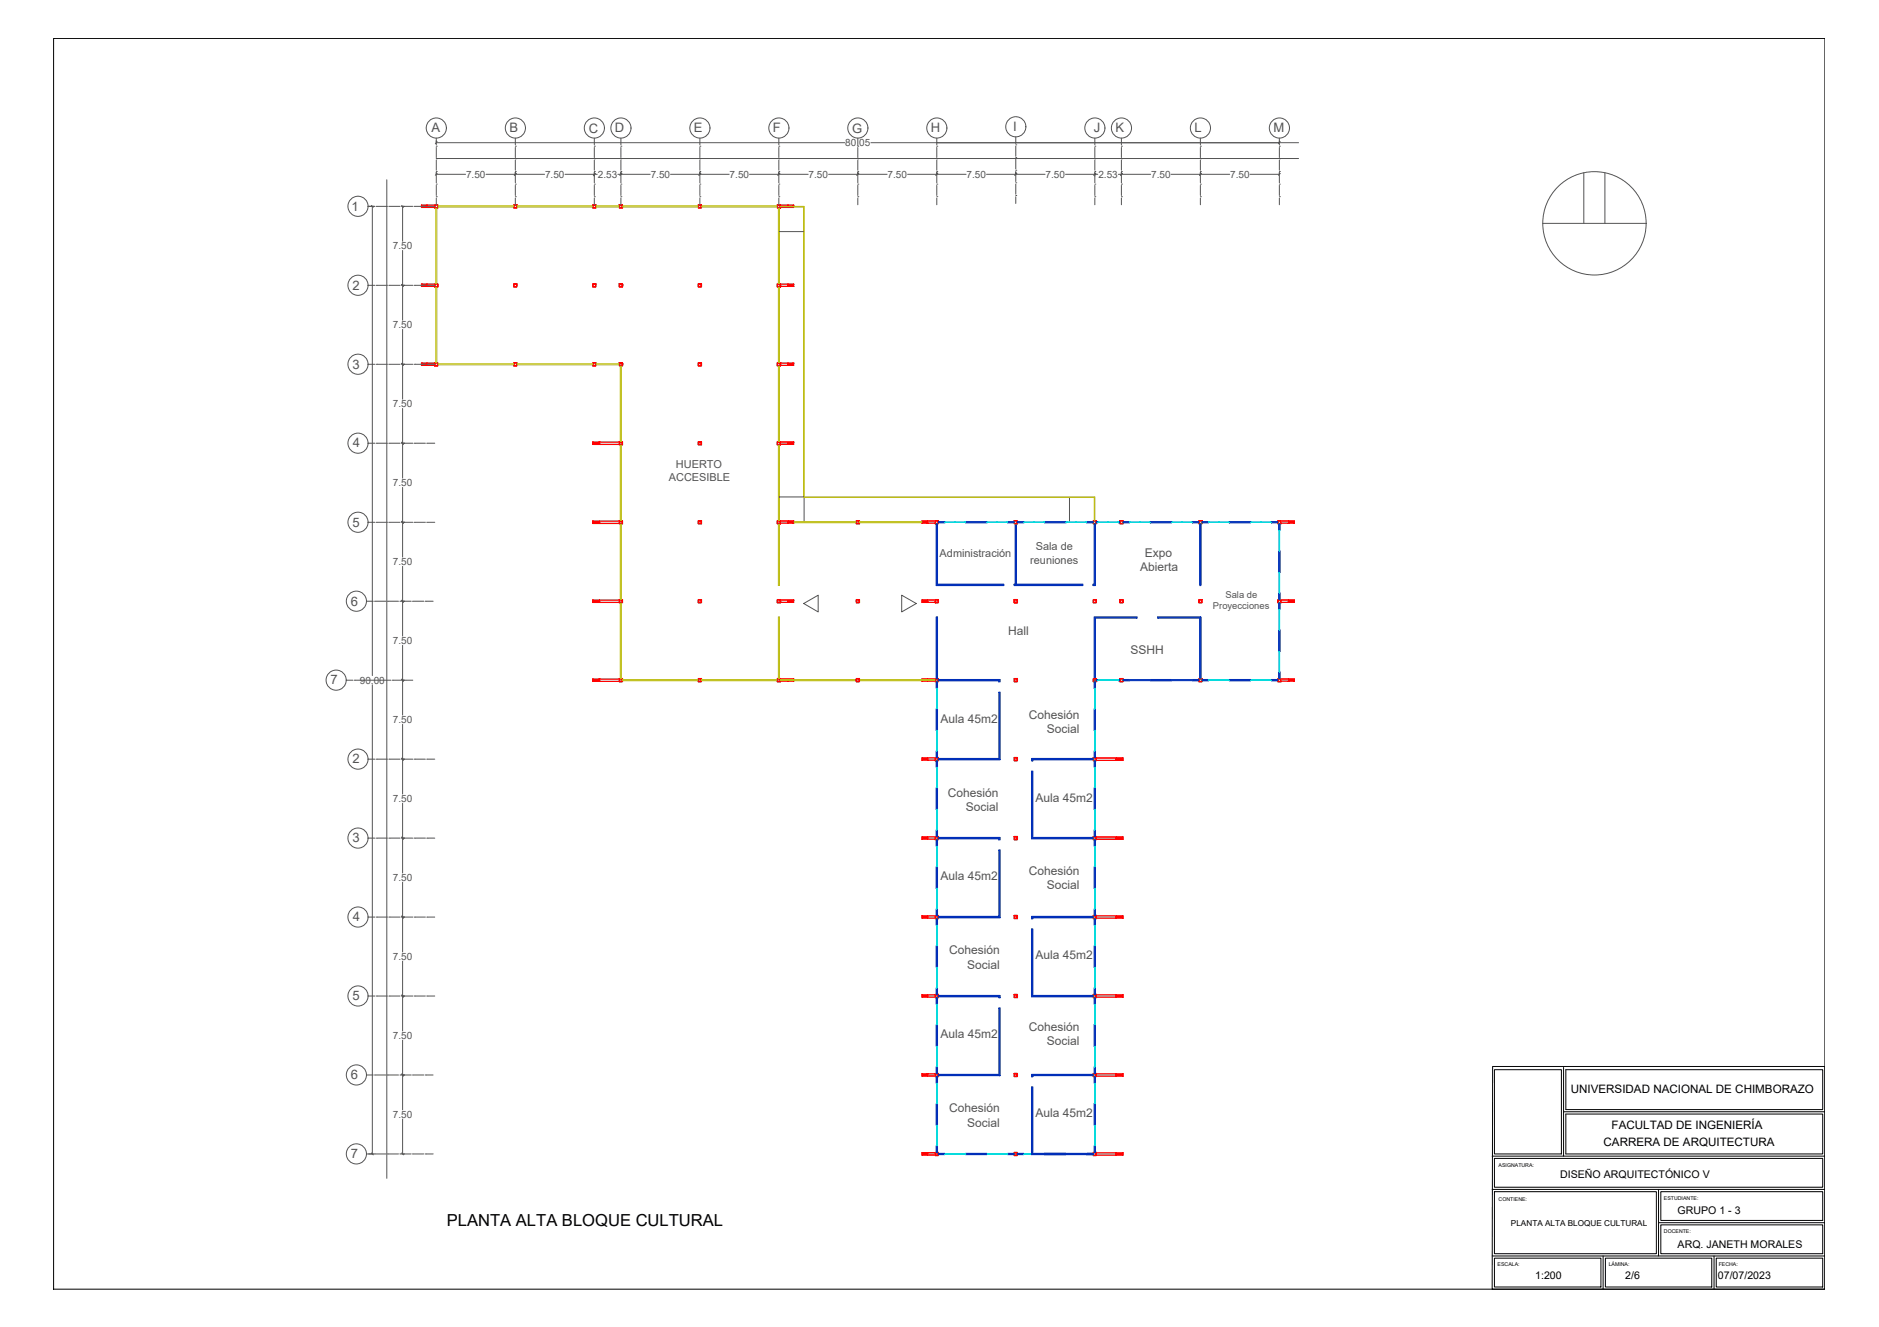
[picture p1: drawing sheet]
<svg xmlns="http://www.w3.org/2000/svg" width="841mm" height="594mm" viewBox="0 0 841 594" stroke-linecap="round" stroke-linejoin="round" font-family="sans-serif">
<g fill="none" stroke="#000" stroke-width=".45">
<path d="M24 17.2h792.8v559.9h-792.8zM668.1 477.4h148.7v99.7h-148.9zM668.9 478.9h30v37.7h-30zM699.8 477.9v39.7M700.9 478.9h114.9v17.9h-114.9zM699.8 497.7h117M700.9 498.7h114.9v17.9h-114.9zM667.9 517.6h148.9M668.9 518.6h146.9v12.9h-146.9zM667.9 532.5h148.9M668.9 533.5h72.5v27.8h-72.5zM742.3 532.5v29.8"/>
<path d="M743.4 533.5h72.4v12.9h-72.4zM742.3 547.4h74.5M743.4 548.4h72.4v12.9h-72.4zM667.9 562.3h148.9M668.9 563.3h47.7v12.9h-47.7zM717.5 562.3v14.8M718.6 563.3h47.6v12.9h-47.6zM767.2 562.3v14.8M768.2 563.3h47.6v12.9h-47.6z"/>
</g>
<!-- layer: envolvente -->
<g fill="none" stroke="#002eb8" stroke-width=".59">
<path d="M419.1 234.5v27.6h30.1v-.5h-29.6v-27.1M420 233.6h2.9v.4h-2.9M432.3 233.6h9.4v.4h-9.4zM454 233.6h-2.9v.4h2.9M454.4 234.5v27.1h-.4v.5h30.6v-.5h-29.7v-27.1M455.4 233.6h2.8v.4h-2.8M467.6 233.6h9.4v.4h-9.4zM489.3 233.6h-2.8v.4h2.8M489.8 234.5v27.1h-.5v.5h.9v-27.6M490.7 233.6h.6v.4h-.6M501.2 233.6h-.5v.4h.5M502.7 233.6h2.7v.4h-2.7"/>
<path d="M514.9 233.6h9.4v.4h-9.4zM536.6 233.6h-2.9v.4h2.9M537 234.5v27.6h.5v-27.6M538 233.6h2.8v.4h-2.8M550.2 233.6h9.5v.4h-9.5zM571.9 233.6h-2.8v.4h2.8M572.4 234.5v2.8h.5v-2.8M572.4 246.8h.5v9.4h-.5zM537 276.2h.5v27.6M537.3 276.2h-19.1v.5h18.8v27.1M572.4 268.4v-2.8h.5v2.8M572.4 269.8v2.9h.5v-2.9"/>
<path d="M572.4 282.1h.5v9.5h-.5zM419.1 303.8v-27.6h.5v27.6M419.1 305.2v2.8h.5v-2.8M419.1 317.5h.5v9.4h-.5zM420 304.3h27.6v.9h-.5v-.5h-27.1M489.8 304.5v-28.3h19v.5h-18.6v27.8M489.8 305.2v2.8h.4v-2.8M489.8 317.5h.4v9.4h-.4zM490.7 304.3h.6v.4h-.6M501.2 304.3h-.5v.4h.5M502.7 304.3h2.7v.4h-2.7M514.9 304.3h9.4v.4h-9.4z"/>
<path d="M536.6 304.3h-2.9v.4h2.9M538 304.3h2.8v.4h-2.8M550.2 304.3h9.5v.4h-9.5zM571.9 304.3h-2.8v.4h2.8M572.4 303.8v-2.8h.5v2.8M419.1 339.1v-2.8h.5v2.8M420 339.6h27.1v-29.7h.5v30.2h-27.6M489.3 339.6h-27.5v1h.4v-.5h27.1M489.8 339.1v-2.8h.4v2.8M419.1 340.6v2.8h.5v-2.8M419.1 352.8h.5v9.5h-.5zM489.8 340.6v2.8h.4v-2.8"/>
<path d="M489.8 352.8h.4v9.5h-.4zM419.1 374.5v-2.8h.5v2.8M419.1 375.9v2.8h.5v-2.8M420 375h27.6v.9h-.5v-.4h-27.1M489.3 375h-27.1v-29.7h-.4v30.2h27.5M489.8 374.5v-2.8h.4v2.8M489.8 375.9v2.8h.4v-2.8M419.1 388.2h.5v9.4h-.5zM489.8 388.2h.4v9.4h-.4zM419.1 409.8v-2.8h.5v2.8M419.1 411.3v2.8h.5v-2.8M420 410.3h27.1v-29.7h.5v30.2h-27.6"/>
<path d="M489.3 410.3h-27.5v1h.4v-.5h27.1M489.8 409.8v-2.8h.4v2.8M489.8 411.3v2.8h.4v-2.8M419.1 423.5h.5v9.5h-.5zM489.8 423.5h.4v9.5h-.4zM419.1 445.2v-2.8h.5v2.8M419.1 446.6v2.9h.5v-2.9M419.1 458.9h.5v9.4h-.5zM420 445.7h27.6v.9h-.5v-.4h-27.1M489.3 445.7h-27.1v-29.7h-.4v30.2h27.5M489.8 445.2v-2.8h.4v2.8M489.8 446.6v2.9h.4v-2.9"/>
<path d="M489.8 458.9h.4v9.4h-.4zM419.1 480.6v-2.9h.5v2.9M419.1 482v2.8h.5v-2.8M419.1 494.2h.5v9.5h-.5zM420 481h27.1v-29.7h.5v30.2h-27.6M489.3 481h-27.5v1h.4v-.5h27.1M489.8 480.6v-2.9h.4v2.9M489.8 482v2.8h.4v-2.8M489.8 494.2h.4v9.5h-.4zM419.1 515.9v-2.8h.5v2.8M420 516.4h2.9v.5h-2.9M432.3 516.4h9.4v.5h-9.4z"/>
<path d="M454 516.4h-2.9v.5h2.9M455.4 516.4h2.8v.5h-2.8M467.6 516.4v.5M477 516.4v.5M486.5 516.4v.5M489.3 516.4h-27.1v-29.7h-.4v30.2h27.5M489.8 515.9v-2.8h.4v2.8"/>
</g>
<!-- layer: Texto -->
<g fill="none" stroke="#545454" stroke-width=".45">
<path d="M195.3 63v.6M195.3 77.1v.6M195.3 63.9h182.8M195.3 78h13.1M217.5 78h26.2M230.7 77.1v.6M252.9 78h14.4M266 77.1v.6M266 78.3v.6M276.5 78h14.5M277.9 77.1v.6M300.1 78h26.3"/>
<path d="M313.3 77.1v.6M335.5 78h26.2M348.6 77.1v.6M370.9 78h26.2M383.9 77.1v.6M389.8 63.9h182.8M406.2 78h26.2M419.3 77.1v.6M441.6 78h26.2M454.6 77.1v.6M476.9 78h14.4M490 77.1v.6"/>
<path d="M490 78.3v.6M500.6 78h14.4M501.9 77.1v.6M524.2 78h26.2M537.3 77.1v.6M559.5 78h13.1M572.6 63v.6M572.6 77.1v.6M708.9 77.3v22.7M718.3 77.3v22.7M165 92.4h2.5M166.7 92.4v210"/>
<path d="M180.2 92.4v15.6M180.5 92.4h.5M180.2 112.1v31.3M690.5 100h46.3M180.5 127.7h.5M180.2 147.5v31.2M180.5 163.1h.5M180.2 182.9v31.2M180.5 198.4h.5M180.2 218.2v31.2M180.5 233.8h.5M180.2 253.5v31.3"/>
<path d="M180.5 269.2h.5M359.7 270.2l6.5-3.7v7.5zM403.6 266.5l6.5 3.7-6.5 3.8zM180.2 288.9v31.2M166.7 306.5v210.1M180.5 304.5h.5M180.2 324.2v31.3M180.5 339.9h.5M180.2 359.6v31.2M180.5 375.2h.5M180.2 394.9v31.3M180.5 410.6h.5"/>
<path d="M180.2 430.3v31.2M180.5 445.9h.5M180.2 465.6v31.3M180.5 481.3h.5M165 516.6h2.5M180.2 501v15.6M180.5 516.6h.5"/>
<circle cx="713.7" cy="100" r="23.1"/>
</g>
<!-- layer: Estructura -->
<g fill="none" stroke="#f00" stroke-width=".59">
<path d="M188.8 91.8v.5h2.3l.1-.5M188.8 92.9v-.5h2.3v.5M191.1 91.8h-2.4v1.1h5.9M191.2 91.8h3.4M191.2 91.8v1.1M194.6 91.7h1.4v1.4h-1.4zM194.7 91.8h1.2v1.2h-1.2zM229.9 91.7h1.4v1.4h-1.4zM230.1 91.8h1.1v1.2h-1.1zM265.3 91.7h1.4v1.4h-1.4zM265.4 91.8h1.2v1.2h-1.2zM277.2 91.7h1.4v1.4h-1.4z"/>
<path d="M277.4 91.8h1.1v1.2h-1.1zM278.6 91.9v1M312.5 91.7h1.5v1.4h-1.5zM312.7 91.8h1.1v1.2h-1.1zM347.9 91.7h1.4v1.4h-1.4zM348.1 91.8h1.1v1.2h-1.1zM349.3 91.8h3.4M352.7 91.8l.1 .5h2.3v-.5M352.7 91.8v1.1M352.8 92.9v-.5h2.3v.5M352.8 91.8h2.4v1.1h-5.9M188.8 127.2v.4h2.3l.1-.4"/>
<path d="M188.8 128.2v-.5h2.3v.5M191.1 127.2h-2.4v1h5.9M191.2 127.2h3.4M191.2 127.2v1M194.6 127.1h1.4v1.4h-1.4zM194.7 127.2h1.2v1.1h-1.2zM229.9 127.1h1.4v1.4h-1.4zM230.1 127.2h1.1v1.1h-1.1zM265.3 127.1h1.4v1.4h-1.4zM265.4 127.2h1.2v1.1h-1.2zM277.2 127.1h1.4v1.4h-1.4zM277.4 127.2h1.1v1.1h-1.1z"/>
<path d="M278.6 127.2v1M312.5 127.1h1.5v1.4h-1.5zM312.7 127.2h1.1v1.1h-1.1zM347.9 127.1h1.4v1.4h-1.4zM348.1 127.2h1.1v1.1h-1.1zM349.3 127.2h3.4M352.7 127.2l.1 .4h2.3v-.4M352.7 127.2v1M352.8 128.2v-.5h2.3v.5M352.8 127.2h2.4v1h-5.9M188.8 162.5v.5h2.3l.1-.5M188.8 163.5v-.4h2.3v.4"/>
<path d="M191.1 162.5h-2.4v1h5.9M191.2 162.5h3.4M191.2 162.5v1M194.6 162.4h1.4v1.4h-1.4zM194.7 162.5h1.2v1.2h-1.2zM229.9 162.4h1.4v1.4h-1.4zM230.1 162.5h1.1v1.2h-1.1zM265.3 162.4h1.4v1.4h-1.4zM265.4 162.5h1.2v1.2h-1.2zM277.2 162.4h1.4v1.4h-1.4zM277.4 162.5h1.1v1.2h-1.1zM278.6 162.6v1"/>
<path d="M312.5 162.4h1.5v1.4h-1.5zM312.7 162.5h1.1v1.2h-1.1zM347.9 162.4h1.4v1.4h-1.4zM348.1 162.5h1.1v1.2h-1.1zM349.3 162.5h3.4M352.7 162.5l.1 .5h2.3v-.5M352.7 162.5v1M352.8 163.5v-.4h2.3v.4M352.8 162.5h2.4v1h-5.9M265.5 198.9v-.4h2.8l.1 .4M265.5 197.9v.4h2.8v-.4M268.4 197.9v1"/>
<path d="M268.4 198.9h8.8M277.2 197.8h1.4v1.4h-1.4zM277.2 197.9h-11.9v1h3M277.4 197.9h1.1v1.1h-1.1zM312.5 197.8h1.5v1.4h-1.5zM312.7 197.9h1.1v1.1h-1.1zM347.9 197.8h1.4v1.4h-1.4zM348.1 197.9h1.1v1.1h-1.1zM349.3 197.9h3.4M352.7 197.9l.1 .4h2.3v-.4M352.7 197.9v1M352.8 198.9v-.5h2.3v.5"/>
<path d="M352.8 197.9h2.4v1h-5.9M265.5 234.3v-.5h2.8l.1 .5M265.5 233.3v.4h2.8v-.4M268.4 233.3v1M268.4 234.3h8.8M277.2 233.1h1.4v1.4h-1.4zM277.2 233.3h-11.9v1h3M277.4 233.2h1.1v1.2h-1.1zM312.5 233.1h1.5v1.4h-1.5zM312.7 233.2h1.1v1.2h-1.1zM347.9 233.1h1.4v1.4h-1.4zM348.1 233.2h1.1v1.2h-1.1z"/>
<path d="M349.3 233.2h3.4M352.7 233.2l.1 .5h2.3v-.5M352.7 233.2v1M352.8 234.2v-.4h2.3v.4M352.8 233.2h2.4v1h-5.9M383.3 233.1h1.4v1.4h-1.4zM383.4 233.2h1.1v1.2h-1.1zM412.9 233.2v.5h2.2l.1-.5M412.9 234.2v-.4h2.2v.4M415.1 233.2h-2.4v1h5.9M415.2 233.2v1M415.2 233.2h3.4"/>
<path d="M418.6 233.1h1.4v1.4h-1.4zM418.7 233.2h1.2v1.2h-1.2zM454 233.1h1.4v1.4h-1.4zM454.1 233.2h1.1v1.2h-1.1zM489.3 233.1h1.4v1.4h-1.4zM489.4 233.2h1.2v1.2h-1.2zM501.2 233.1h1.5v1.4h-1.5zM501.3 233.2h1.2v1.2h-1.2zM502.7 233.3v1M536.6 233.1h1.4v1.4h-1.4zM536.7 233.2h1.1v1.2h-1.1zM571.9 233.1h1.4v1.4h-1.4z"/>
<path d="M572.1 233.2h1.1v1.2h-1.1zM573.3 233.2h3.4M576.7 233.2l.2 .5h2.2v-.5M576.7 233.2v1M576.9 234.2v-.4h2.2v.4M576.9 233.2h2.4v1h-6M265.5 269.7v-.5h2.8l.1 .5M265.5 268.7v.3h2.8v-.3M268.4 269.7h8.8M268.4 268.7v1M277.2 268.4h1.4v1.4h-1.4zM277.2 268.7h-11.9v1h3"/>
<path d="M277.4 268.6h1.1v1.1h-1.1zM312.5 268.4h1.5v1.4h-1.5zM312.7 268.6h1.1v1.1h-1.1zM347.9 268.4h1.4v1.4h-1.4zM348.1 268.6h1.1v1.1h-1.1zM349.3 268.6h3.4M352.7 268.6l.1 .4h2.3v-.4M352.7 268.6v1M352.8 269.6v-.5h2.3v.5M352.8 268.6h2.4v1h-5.9M383.3 268.4h1.4v1.4h-1.4zM383.4 268.6h1.1v1.1h-1.1z"/>
<path d="M412.9 268.6v.4h2.2l.1-.4M412.9 269.6v-.5h2.2v.5M415.1 268.6h-2.4v1h5.9M415.2 268.6v1M415.2 268.6h3.4M418.6 268.4h1.4v1.4h-1.4zM418.7 268.6h1.2v1.1h-1.2zM454 268.4h1.4v1.4h-1.4zM454.1 268.6h1.1v1.1h-1.1zM489.3 268.4h1.4v1.4h-1.4zM489.4 268.6h1.2v1.1h-1.2zM501.2 268.4h1.5v1.4h-1.5z"/>
<path d="M501.3 268.6h1.2v1.1h-1.2zM502.7 268.7v1M536.6 268.4h1.4v1.4h-1.4zM536.7 268.6h1.1v1.1h-1.1zM571.9 268.4h1.4v1.4h-1.4zM572.1 268.6h1.1v1.1h-1.1zM573.3 268.6h3.4M576.7 268.6l.2 .4h2.2v-.4M576.7 268.6v1M576.9 269.6v-.5h2.2v.5M576.9 268.6h2.4v1h-6M265.5 305v-.4h2.8l.1 .4"/>
<path d="M265.5 304v.4h2.8v-.4M268.4 305h8.8M268.4 304v1M277.2 303.8h1.4v1.4h-1.4zM277.2 304h-11.9v1h3M277.4 303.9h1.1v1.2h-1.1zM312.5 303.8h1.5v1.4h-1.5zM312.7 303.9h1.1v1.2h-1.1zM347.9 303.8h1.4v1.4h-1.4zM348.1 303.9h1.1v1.2h-1.1zM349.3 304h3.4M352.7 304l.1 .3h2.3v-.3"/>
<path d="M352.7 304v1M352.8 305v-.5h2.3v.5M352.8 304h2.4v1h-5.9M383.3 303.8h1.4v1.4h-1.4zM383.4 303.9h1.1v1.2h-1.1zM412.9 304v.3h2.2l.1-.3M412.9 305v-.5h2.2v.5M415.1 304h-2.4v1h5.9M415.2 304v1M415.2 304h3.4M418.6 303.8h1.4v1.4h-1.4zM418.7 303.9h1.2v1.2h-1.2z"/>
<path d="M454 303.8h1.4v1.4h-1.4zM454.1 303.9h1.1v1.2h-1.1zM489.3 303.8h1.4v1.4h-1.4zM489.4 303.9h1.2v1.2h-1.2zM501.2 303.8h1.5v1.4h-1.5zM501.3 303.9h1.2v1.2h-1.2zM502.7 304v1M536.6 303.8h1.4v1.4h-1.4zM536.7 303.9h1.1v1.2h-1.1zM571.9 303.8h1.4v1.4h-1.4zM572.1 303.9h1.1v1.2h-1.1zM573.3 304h3.4"/>
<path d="M576.7 304l.2 .3h2.2v-.3M576.7 304v1M576.9 305v-.5h2.2v.5M576.9 304h2.4v1h-6M412.9 339.3v.4h2.2l.1-.4M415.1 339.3h-2.4v1h5.9M415.2 339.3v1M415.2 339.3h3.4M418.6 339.1h1.4v1.5h-1.4zM418.7 339.3h1.2v1.1h-1.2zM454 339.1h1.4v1.5h-1.4zM454.1 339.3h1.1v1.1h-1.1z"/>
<path d="M489.3 339.1h1.4v1.5h-1.4zM489.4 339.3h1.2v1.1h-1.2zM490.7 339.4h12v1h-3M499.5 339.4v1M499.7 339.4v.3h2.7v-.3M412.9 340.3v-.4h2.2v.4M490.7 340.4h8.8M499.5 340.4l.2-.5h2.7v.5M412.9 374.7v.3h2.2l.1-.3M412.9 375.7v-.5h2.2v.5M415.1 374.7h-2.4v1h5.9M415.2 374.7v1"/>
<path d="M415.2 374.7h3.4M418.6 374.5h1.4v1.4h-1.4zM418.7 374.7h1.2v1.1h-1.2zM454 374.5h1.4v1.4h-1.4zM454.1 374.7h1.1v1.1h-1.1zM489.3 374.5h1.4v1.4h-1.4zM489.4 374.7h1.2v1.1h-1.2zM490.7 374.7h12v1h-3M490.7 375.7h8.8M499.5 375.7l.2-.4h2.7v.4M499.5 374.7v1M499.7 374.7v.4h2.7v-.4"/>
<path d="M412.9 410v.4h2.2l.1-.4M412.9 411v-.4h2.2v.4M415.1 410h-2.4v1h5.9M415.2 410v1M415.2 410h3.4M418.6 409.8h1.4v1.5h-1.4zM418.7 410h1.2v1.1h-1.2zM454 409.8h1.4v1.5h-1.4zM454.1 410h1.1v1.1h-1.1zM489.3 409.8h1.4v1.5h-1.4zM489.4 410h1.2v1.1h-1.2zM490.7 410.1h12v1h-3"/>
<path d="M490.7 411.1h8.8M499.5 411.1l.2-.5h2.7v.5M499.5 410.1v1M499.7 410.1v.4h2.7v-.4M412.9 445.4v.4h2.2l.1-.4M412.9 446.4v-.5h2.2v.5M415.1 445.4h-2.4v1h5.9M415.2 445.4v1M415.2 445.4h3.4M418.6 445.2h1.4v1.4h-1.4zM418.7 445.4h1.2v1.1h-1.2zM454 445.2h1.4v1.4h-1.4z"/>
<path d="M454.1 445.4h1.1v1.1h-1.1zM489.3 445.2h1.4v1.4h-1.4zM489.4 445.4h1.2v1.1h-1.2zM490.7 445.4h12v1h-3M490.7 446.4h8.8M499.5 446.4l.2-.4h2.7v.4M499.5 445.4v1M499.7 445.4v.4h2.7v-.4M412.9 480.7v.4h2.2l.1-.4M412.9 481.7v-.4h2.2v.4M415.1 480.7h-2.4v1h5.9M415.2 480.7v1"/>
<path d="M415.2 480.7h3.4M418.6 480.6h1.4v1.4h-1.4zM418.7 480.7h1.2v1.2h-1.2zM454 480.6h1.4v1.4h-1.4zM454.1 480.7h1.1v1.2h-1.1zM489.3 480.6h1.4v1.4h-1.4zM489.4 480.7h1.2v1.2h-1.2zM490.7 480.8h12v1h-3M490.7 481.8h8.8M499.5 481.8l.2-.5h2.7v.5M499.5 480.8v1M499.7 480.8v.4h2.7v-.4"/>
<path d="M412.9 516.1v.4h2.2l.1-.4M412.9 517.1v-.5h2.2v.5M415.1 516.1h-2.4v1h5.9M415.2 516.1h3.4M415.2 516.1v1M418.6 515.9h1.4v1.4h-1.4zM418.7 516.1h1.2v1.1h-1.2zM454 515.9h1.4v1.4h-1.4zM454.1 516.1h1.1v1.1h-1.1zM489.3 515.9h1.4v1.4h-1.4zM489.4 516.1h1.2v1.1h-1.2zM490.7 517.1h8.8"/>
<path d="M490.7 516.1h12v1h-3M499.5 517.1l.2-.4h2.7v.4M499.5 516.1v1M499.7 516.1v.4h2.7v-.4"/>
</g>
<!-- layer: Barandal -->
<g fill="none" stroke="#b8b800" stroke-width=".45">
<path d="M195.1 93.1v34M195.5 93.1v34M196 92.6h33.9M196 92.2h33.9M231.3 92.6h34M231.3 92.2h34M266.7 92.6h10.5M266.7 92.2h10.5M278.6 92.6h33.9M278.6 92.2h33.9M314 92.6h33.9M314 92.2h33.9"/>
<path d="M348.4 93.1v34M348.9 93.1v34M349.3 92.6h10.4v130.1h130.1v10.4M349.3 92.4h10.6v130.1h130.1v10.6M195.1 128.5v33.9M195.5 128.5v33.9M348.4 128.5v33.9M348.9 128.5v33.9M196 163.3h33.9M196 162.9h33.9M231.3 163.3h34M231.3 162.9h34"/>
<path d="M266.7 163.3h10.5M266.7 162.9h10.5M277.7 163.8v34M278.1 163.8v34M348.4 163.8v34M348.9 163.8v34M277.7 199.2v33.9M278.1 199.2v33.9M348.4 199.2v33.9M348.9 199.2v33.9M277.7 234.5v33.9M278.1 234.5v33.9"/>
<path d="M348.4 234.5v27.6h.5v-27.6M355.2 234h28.1M355.2 233.6h28.1M384.7 234h28M384.7 233.6h28M277.7 269.8v34M278.1 269.8v34M278.6 304.7h33.9M278.6 304.3h33.9M314 304.7h33.9M314 304.3h33.9M348.4 303.8v-27.6h.5v27.6"/>
<path d="M349.3 304.7h34M349.3 304.3h34M384.7 304.7h33.9M384.7 304.3h33.9"/>
</g>
<!-- layer: Niveles -->
<path d="M348.6 103.7h11.1M348.6 222.5h11.1M359.9 222.7v11.1M478.7 222.7v11.1" fill="none" stroke="#545454" stroke-width=".45"/>
<!-- layer: ventanas -->
<g fill="none" stroke="#0dd" stroke-width=".45">
<path d="M422.9 233.7h9.4M422.9 233.9h9.4M423.3 233.7v.2M423.3 233.7h4M427.3 233.7v.2M427.6 233.7v.2M427.8 233.7h4M427.8 233.7v.2M431.8 233.7v.2M441.7 233.7h9.4M441.7 233.9h9.4M442.2 233.7h4"/>
<path d="M442.2 233.7v.2M446.2 233.7v.2M446.4 233.7v.2M446.6 233.7h4.1M446.6 233.7v.2M450.7 233.7v.2M458.2 233.7h9.4M458.2 233.9h9.4M458.7 233.7h4M458.7 233.7v.2M462.7 233.7v.2M462.9 233.7v.2"/>
<path d="M463.2 233.7h4M463.2 233.7v.2M467.2 233.7v.2M477 233.7h9.5M477 233.9h9.5M477.5 233.7h4M477.5 233.7v.2M481.5 233.7v.2M481.8 233.7v.2M482 233.7h4M482 233.7v.2M486 233.7v.2"/>
<path d="M491.3 233.7h9.4M491.3 233.9h9.4M491.7 233.7h4.1M491.7 233.7v.2M495.8 233.7v.2M496 233.7v.2M496.2 233.7h4M496.2 233.7v.2M500.2 233.7v.2M505.4 233.7h9.5M505.4 233.9h9.5M505.9 233.7h4"/>
<path d="M505.9 233.7v.2M509.9 233.7v.2M510.2 233.7v.2M510.4 233.7h4M510.4 233.7v.2M514.4 233.7v.2M524.3 233.7h9.4M524.3 233.9h9.4M524.8 233.7h4M524.8 233.7v.2M528.8 233.7v.2M529 233.7v.2"/>
<path d="M529.3 233.7h4M529.3 233.7v.2M533.3 233.7v.2M540.8 233.7h9.4M540.8 233.9h9.4M541.3 233.7h4M541.3 233.7v.2M545.3 233.7v.2M545.5 233.7v.2M545.7 233.7h4.1M545.7 233.7v.2M549.8 233.7v.2"/>
<path d="M559.7 233.7h9.4M559.7 233.9h9.4M560.1 233.7h4.1M560.1 233.7v.2M564.2 233.7v.2M564.4 233.7v.2M564.6 233.7h4M564.6 233.7v.2M568.6 233.7v.2M572.5 237.3v9.5M572.5 237.8h.3M572.6 237.8v4"/>
<path d="M572.7 237.8v4M572.8 237.3v9.5M572.5 256.2v9.4M572.5 246.3h.3M572.5 242h.3M572.5 242.3h.3M572.5 241.8h.3M572.5 256.7h.3M572.6 242.3v4M572.6 256.7v4M572.7 242.3v4M572.7 256.7v4"/>
<path d="M572.8 256.2v9.4M572.5 272.7v9.4M572.5 273.1h.3M572.5 277.4h.3M572.5 277.6h.3M572.5 277.2h.3M572.5 265.1h.3M572.5 260.9h.3M572.5 261.1h.3M572.5 260.7h.3M572.6 261.1v4M572.6 273.1v4.1"/>
<path d="M572.6 277.6v4.1M572.7 261.1v4M572.7 273.1v4.1M572.7 277.6v4.1M572.8 272.7v9.4M572.5 281.7h.3M572.5 291.6v9.4M572.5 292h.3M572.5 296.3h.3M572.5 296.5h.3M572.5 296h.3M572.6 292v4"/>
<path d="M572.6 296.5v4M572.7 292v4M572.7 296.5v4M572.8 291.6v9.4M419.2 308v9.5M419.2 317h.2M419.2 308.5h.2M419.2 312.8h.2M419.2 313h.2M419.2 312.5h.2M419.3 308.5v4M419.3 313v4"/>
<path d="M419.4 308v9.5M489.9 317h.2M489.9 308.5h.2M489.9 312.8h.2M489.9 313h.2M489.9 312.5h.2M489.9 308v9.5M490 308.5v4M490 313v4M490.1 308v9.5M491.3 304.4h9.4M491.3 304.6h9.4"/>
<path d="M491.7 304.4v.2M491.7 304.5h4.1M491.7 304.6h4.1M495.8 304.4v.2M496 304.4v.2M496.2 304.4v.2M496.2 304.5h4M496.2 304.6h4M500.2 304.4v.2M505.4 304.4h.2M505.4 304.6h.2M505.8 304.4h.2"/>
<path d="M505.8 304.6h.2M505.9 304.4v.2M505.9 304.5h.2M505.9 304.6h.2M506.3 304.4h.2M506.3 304.6h.2M506.4 304.5h.1M506.4 304.6h.1M506.7 304.4h.2M506.7 304.6h.2M506.8 304.5h.2M506.8 304.6h.2"/>
<path d="M507.1 304.4h.2M507.1 304.6h.2M507.2 304.5h.2M507.2 304.6h.2M507.6 304.4h.1M507.6 304.6h.1M507.6 304.5h.2M507.6 304.6h.2M508 304.4h.2M508 304.6h.2M508.1 304.5h.1M508.1 304.6h.1"/>
<path d="M508.4 304.4h.2M508.4 304.6h.2M508.5 304.5h.2M508.5 304.6h.2M508.8 304.4h.2M508.8 304.6h.2M508.9 304.5h.2M508.9 304.6h.2M509.3 304.4h.1M509.3 304.6h.1M509.3 304.5h.2M509.3 304.6h.2"/>
<path d="M509.7 304.4h.1M509.7 304.6h.1M509.8 304.5h.1M509.8 304.6h.1M509.9 304.4v.2M510.3 304.4v.2M510.4 304.4v.2M510.4 304.5h.2M510.4 304.6h.2M510.5 304.4h.2M510.5 304.6h.2M510.9 304.5h.1"/>
<path d="M510.9 304.6h.1M510.9 304.4h.2M510.9 304.6h.2M511.3 304.5h.2M511.3 304.6h.2M511.4 304.4h.1M511.4 304.6h.1M511.7 304.5h.2M511.7 304.6h.2M511.8 304.4h.2M511.8 304.6h.2M512.1 304.5h.2"/>
<path d="M512.1 304.6h.2M512.2 304.4h.2M512.2 304.6h.2M512.6 304.5h.1M512.6 304.6h.1M512.6 304.4h.2M512.6 304.6h.2M513 304.5h.2M513 304.6h.2M513.1 304.4h.1M513.1 304.6h.1M513.4 304.5h.2"/>
<path d="M513.4 304.6h.2M513.5 304.4h.2M513.5 304.6h.2M513.8 304.5h.2M513.8 304.6h.2M513.9 304.4h.2M513.9 304.6h.2M514.3 304.5h.1M514.3 304.6h.1M514.3 304.4h.2M514.3 304.6h.2M514.4 304.4v.2"/>
<path d="M514.8 304.4h.1M514.8 304.6h.1M524.3 304.4h.2M524.3 304.6h.2M524.7 304.4h.2M524.7 304.6h.2M524.8 304.4v.2M524.8 304.5h.2M524.8 304.6h.2M525.1 304.4h.2M525.1 304.6h.2M525.2 304.5h.2"/>
<path d="M525.2 304.6h.2M525.6 304.4h.1M525.6 304.6h.1M525.6 304.5h.2M525.6 304.6h.2M526 304.4h.1M526 304.6h.1M526.1 304.5h.1M526.1 304.6h.1M526.4 304.4h.2M526.4 304.6h.2M526.5 304.5h.2"/>
<path d="M526.5 304.6h.2M526.8 304.4h.2M526.8 304.6h.2M526.9 304.5h.2M526.9 304.6h.2M527.2 304.4h.2M527.2 304.6h.2M527.3 304.5h.2M527.3 304.6h.2M527.7 304.4h.1M527.7 304.6h.1M527.8 304.5h.1"/>
<path d="M527.8 304.6h.1M528.1 304.4h.2M528.1 304.6h.2M528.2 304.5h.1M528.2 304.6h.1M528.5 304.4h.2M528.5 304.6h.2M528.6 304.5h.2M528.6 304.6h.2M528.8 304.4v.2M528.9 304.4h.2M528.9 304.6h.2"/>
<path d="M529 304.4v.2M529.3 304.4v.2M529.3 304.5h.1M529.3 304.6h.1M529.4 304.4h.1M529.4 304.6h.1M529.7 304.5h.2M529.7 304.6h.2M529.8 304.4h.2M529.8 304.6h.2M530.1 304.5h.2M530.1 304.6h.2"/>
<path d="M530.2 304.4h.2M530.2 304.6h.2M530.5 304.5h.2M530.5 304.6h.2M530.6 304.4h.2M530.6 304.6h.2M531 304.5h.1M531 304.6h.1M531.1 304.4h.1M531.1 304.6h.1M531.4 304.5h.2M531.4 304.6h.2"/>
<path d="M531.5 304.4h.2M531.5 304.6h.2M531.8 304.5h.2M531.8 304.6h.2M531.9 304.4h.2M531.9 304.6h.2M532.2 304.5h.2M532.2 304.6h.2M532.3 304.4h.2M532.3 304.6h.2M532.7 304.5h.1M532.7 304.6h.1"/>
<path d="M532.8 304.4h.1M532.8 304.6h.1M533.1 304.5h.2M533.1 304.6h.2M533.2 304.4v.2M533.6 304.4h.1M533.6 304.6h.1M540.8 304.4h9.4M540.8 304.6h9.4M541.3 304.4v.2M541.3 304.5h4M541.3 304.6h4"/>
<path d="M545.3 304.4v.2M545.5 304.4v.2M545.7 304.4v.2M545.7 304.5h4.1M545.7 304.6h4.1M549.8 304.4v.2M559.7 304.4h9.4M559.7 304.6h9.4M560.1 304.4v.2M560.1 304.5h4.1M560.1 304.6h4.1M564.2 304.4v.2"/>
<path d="M564.4 304.4v.2M564.6 304.4v.2M564.6 304.5h4M564.6 304.6h4M568.6 304.4v.2M572.5 300.5h.3M419.2 326.9v9.4M419.2 335.8h.2M419.2 327.4h.2M419.2 331.6h.2M419.2 331.9h.2M419.2 331.4h.2"/>
<path d="M419.3 327.4v4M419.3 331.9v3.9M419.4 326.9v9.4M489.9 335.8h.2M489.9 327.4h.2M489.9 331.6h.2M489.9 331.9h.2M489.9 331.4h.2M489.9 326.9v9.4M490 327.4v4M490 331.9v3.9M490.1 326.9v9.4"/>
<path d="M419.2 352.4h.2M419.2 343.4v9.4M419.2 343.9h.2M419.2 348.1h.2M419.2 348.3h.2M419.2 347.9h.2M419.3 343.9v4M419.3 348.3v4.1M419.4 343.4v9.4M489.9 352.4h.2M489.9 343.9h.2M489.9 348.1h.2"/>
<path d="M489.9 348.3h.2M489.9 347.9h.2M489.9 343.4v9.4M490 343.9v4M490 348.3v4.1M490.1 343.4v9.4M419.2 362.3v9.4M419.2 378.7v9.5M419.2 371.2h.2M419.2 362.7h.2M419.2 367h.2M419.2 367.2h.2"/>
<path d="M419.2 366.7h.2M419.2 379.2h.2M419.3 362.7v4M419.3 367.2v4M419.3 379.2v4M419.4 362.3v9.4M419.4 378.7v9.5M489.9 371.2h.2M489.9 362.7h.2M489.9 367h.2M489.9 367.2h.2M489.9 366.7h.2"/>
<path d="M489.9 379.2h.2M489.9 362.3v9.4M489.9 378.7v9.5M490 362.7v4M490 367.2v4M490 379.2v4M490.1 362.3v9.4M490.1 378.7v9.5M419.2 397.6v9.4M419.2 387.7h.2M419.2 383.5h.2M419.2 383.7h.2"/>
<path d="M419.2 383.2h.2M419.2 398.1h.2M419.3 383.7v4M419.3 398.1v4M419.4 397.6v9.4M489.9 387.7h.2M489.9 383.5h.2M489.9 383.7h.2M489.9 383.2h.2M489.9 398.1h.2M489.9 397.6v9.4M490 383.7v4"/>
<path d="M490 398.1v4M490.1 397.6v9.4M419.2 414.1v9.4M419.2 414.6h.2M419.2 418.8h.2M419.2 419h.2M419.2 418.6h.2M419.2 406.5h.2M419.2 402.3h.2M419.2 402.6h.2M419.2 402.1h.2M419.3 402.6v3.9"/>
<path d="M419.3 414.6v4M419.3 419v4.1M419.4 414.1v9.4M489.9 414.6h.2M489.9 418.8h.2M489.9 419h.2M489.9 418.6h.2M489.9 406.5h.2M489.9 402.3h.2M489.9 402.6h.2M489.9 402.1h.2M489.9 414.1v9.4"/>
<path d="M490 402.6v3.9M490 414.6v4M490 419v4.1M490.1 414.1v9.4M419.2 433v9.4M419.2 423.1h.2M419.2 433.4h.2M419.2 437.7h.2M419.2 437.9h.2M419.2 437.4h.2M419.3 433.4v4M419.3 437.9v4"/>
<path d="M419.4 433v9.4M489.9 423.1h.2M489.9 433.4h.2M489.9 437.7h.2M489.9 437.9h.2M489.9 437.4h.2M489.9 433v9.4M490 433.4v4M490 437.9v4M490.1 433v9.4M419.2 449.5v9.4M419.2 441.9h.2"/>
<path d="M419.2 458.4h.2M419.2 449.9h.2M419.2 454.2h.2M419.2 454.4h.2M419.2 453.9h.2M419.3 449.9v4M419.3 454.4v4M419.4 449.5v9.4M489.9 441.9h.2M489.9 458.4h.2M489.9 449.9h.2M489.9 454.2h.2"/>
<path d="M489.9 454.4h.2M489.9 453.9h.2M489.9 449.5v9.4M490 449.9v4M490 454.4v4M490.1 449.5v9.4M419.2 468.3v9.4M419.2 477.3h.2M419.2 468.8h.2M419.2 473h.2M419.2 473.3h.2M419.2 472.8h.2"/>
<path d="M419.3 468.8v4M419.3 473.3v4M419.4 468.3v9.4M489.9 477.3h.2M489.9 468.8h.2M489.9 473h.2M489.9 473.3h.2M489.9 472.8h.2M489.9 468.3v9.4M490 468.8v4M490 473.3v4M490.1 468.3v9.4"/>
<path d="M419.2 484.8v9.4M419.2 493.7h.2M419.2 485.3h.2M419.2 489.5h.2M419.2 489.8h.2M419.2 489.3h.2M419.3 485.3v4M419.3 489.8v3.9M419.4 484.8v9.4M489.9 493.7h.2M489.9 485.3h.2M489.9 489.5h.2"/>
<path d="M489.9 489.8h.2M489.9 489.3h.2M489.9 484.8v9.4M490 485.3v4M490 489.8v3.9M490.1 484.8v9.4M419.2 503.7v9.4M419.2 512.6h.2M419.2 504.1h.2M419.2 508.4h.2M419.2 508.6h.2M419.2 508.1h.2"/>
<path d="M419.3 504.1v4M419.3 508.6v4M419.4 503.7v9.4M422.9 516.5h9.4M422.9 516.7h9.4M423.3 516.5v.2M423.3 516.7h4M427.3 516.5v.2M427.6 516.5v.2M427.8 516.5v.2M427.8 516.7h4M431.8 516.5v.2"/>
<path d="M441.7 516.5h9.4M441.7 516.7h9.4M442.2 516.5v.2M442.2 516.7h4M446.2 516.5v.2M446.4 516.5v.2M446.6 516.5v.2M446.6 516.7h4.1M450.7 516.5v.2M458.2 516.5h9.4M458.2 516.7h9.4M458.7 516.5v.2"/>
<path d="M458.7 516.7h4M462.7 516.5v.2M462.9 516.5v.2M463.2 516.5v.2M463.2 516.7h4M467.2 516.5v.2M477 516.5h9.5M477 516.7h9.5M477.5 516.5v.2M477.5 516.7h4M481.5 516.5v.2M481.8 516.5v.2"/>
<path d="M482 516.5v.2M482 516.7h4M486 516.5v.2M489.9 512.6h.2M489.9 504.1h.2M489.9 508.4h.2M489.9 508.6h.2M489.9 508.1h.2M489.9 503.7v9.4M490 504.1v4M490 508.6v4M490.1 503.7v9.4"/>
</g>
<!-- layer: envolvente -->
<path d="M505.4 304.3h9.5M505.4 304.7h9.5M524.3 304.3h9.4M524.3 304.7h9.4" fill="none" stroke="#002eb8" stroke-width=".45"/>
<g fill="none" stroke="#545454" stroke-width=".45">
<path d="M195.3 76.8h.1M195.3 71.1h.1M195.3 65.5h.1M195.3 61.9v3M195.3 66v4.5M195.3 71.7v4.5M195.3 77.3v4.5M195.3 71h385.9M230.7 76.8h.1M230.7 71.1h.1M230.7 65.5h.1M230.7 61.9v3"/>
<path d="M230.7 66v4.5M230.7 71.7v4.5M230.7 77.3v4.5M266 76.8h.1M266 71.1h.1M266 65.5h.1M266 61.9v3M266 66v4.5M266 71.7v4.5M266 77.3v4.5M277.9 76.8h.1M277.9 71.1h.1"/>
<path d="M277.9 65.5h.1M277.9 61.9v3M277.9 66v4.5M277.9 71.7v4.5M277.9 77.3v4.5M313.3 76.8h.1M313.3 71.1h.1M313.3 65.5h.1M313.3 61.9v3M313.3 66v4.5M313.3 71.7v4.5M313.3 77.3v4.5"/>
<path d="M348.6 76.8h.1M348.6 71.1h.1M348.6 65.5h.1M348.6 61.9v3M348.6 66v4.5M348.6 71.7v4.5M348.6 77.3v4.5M383.9 76.8h.1M383.9 71.1h.1M383.9 65.5h.1M383.9 61.9v3M383.9 66v4.5"/>
<path d="M383.9 71.7v4.5M383.9 77.3v4.5M419.3 76.8h.1M419.3 71.1h.1M419.3 65.5h.1M419.3 61.9v3M419.3 66v4.5M419.3 71.7v4.5M419.3 77.3v4.5M419.3 63.9h161.9M454.6 76.2h.1M454.6 70.5h.1"/>
<path d="M454.6 64.9h.1M454.6 61.3v3M454.6 65.5v4.5M454.6 71.1v4.5M454.6 76.8v4.5M490 76.8h.1M490 71.1h.1M490 65.5h.1M490 61.9v3M490 66v4.5M490 71.7v4.5M490 77.3v4.5"/>
<path d="M501.9 76.8h.1M501.9 71.1h.1M501.9 65.5h.1M501.9 61.9v3M501.9 66v4.5M501.9 71.7v4.5M501.9 77.3v4.5M537.3 76.8h.1M537.3 71.1h.1M537.3 65.5h.1M537.3 61.9v3M537.3 66v4.5"/>
<path d="M537.3 71.7v4.5M537.3 77.3v4.5M572.6 76.8h.1M572.6 71.1h.1M572.6 65.5h.1M572.6 61.9v3M572.6 66v4.5M572.6 71.7v4.5M572.6 77.3v4.5M164.7 92.4h3.1M168.3 92.4h.1M168.9 92.4h4.5"/>
<path d="M173.1 80.5v447M174 92.4h.1M174.6 92.4h4.5M179.6 92.4h.1M180.2 92.4h4.6M185.3 92.4h.1M185.9 92.4h4.5M191 92.4h.1M191.5 92.4h3.1M195.3 88.1h.1M195.3 82.4h.1M195.3 83v4.5"/>
<path d="M195.3 88.7v3M230.7 88.1h.1M230.7 82.4h.1M230.7 83v4.5M230.7 88.7v3M266 88.1h.1M266 82.4h.1M266 83v4.5M266 88.7v3M277.9 88.1h.1M277.9 82.4h.1M277.9 83v4.5"/>
<path d="M277.9 88.7v3M313.3 88.1h.1M313.3 82.4h.1M313.3 83v4.5M313.3 88.7v3M348.6 88.1h.1M348.6 82.4h.1M348.6 83v4.5M348.6 88.7v3M383.9 88.1h.1M383.9 82.4h.1M383.9 83v4.5"/>
<path d="M383.9 88.7v3M419.3 88.1h.1M419.3 82.4h.1M419.3 83v4.5M419.3 88.7v3M454.6 87.5h.1M454.6 81.8h.1M454.6 82.4v4.6M454.6 88.1v3M490 88.1h.1M490 82.4h.1M490 83v4.5"/>
<path d="M490 88.7v3M501.9 88.1h.1M501.9 82.4h.1M501.9 83v4.5M501.9 88.7v3M537.3 88.1h.1M537.3 82.4h.1M537.3 83v4.5M537.3 88.7v3M572.6 88.1h.1M572.6 82.4h.1M572.6 83v4.5"/>
<path d="M572.6 88.7v3M164.7 127.7h3.1M168.3 127.7h.1M168.9 127.7h4.5M174 127.7h.1M174.6 127.7h4.5M179.6 127.7h.1M180.2 127.7h4.6M185.3 127.7h.1M185.9 127.7h4.5M191 127.7h.1M191.5 127.7h3.1"/>
<path d="M164.7 163.1h3.1M168.3 163.1h.1M168.9 163.1h4.5M174 163.1h.1M174.6 163.1h4.5M179.6 163.1h.1M180.2 163.1h4.6M185.3 163.1h.1M185.9 163.1h4.5M191 163.1h.1M191.5 163.1h3.1M164.7 198.4h3.1"/>
<path d="M168.3 198.4h.1M168.9 198.4h4.5M174 198.4h.1M174.6 198.4h4.5M179.6 198.4h.1M180.2 198.4h4.6M185.3 198.4h.1M185.9 198.4h4.5M191 198.4h.1M191.5 198.4h3.1M164.7 233.8h3.1M168.3 233.8h.1"/>
<path d="M168.9 233.8h4.5M174 233.8h.1M174.6 233.8h4.5M179.6 233.8h.1M180.2 233.8h4.6M185.3 233.8h.1M185.9 233.8h4.5M191 233.8h.1M191.5 233.8h3.1M164 269.2h3.1M167.6 269.2h.1M168.2 269.2h4.5"/>
<path d="M173.3 269.2h.1M173.8 269.2h4.6M179 269.2h.1M179.5 269.2h4.6M184.6 269.2h.1M185.2 269.2h4.5M190.3 269.2h.1M190.8 269.2h3.1M155 304.5h3M158.6 304.5h.1M159.1 304.5h4.5M164.2 304.5h.1"/>
<path d="M164.8 304.5h4.5M169.9 304.5h.1M170.4 304.5h4.5M175.5 304.5h.1M176.1 304.5h4.5M181.2 304.5h.1M181.8 304.5h3M164.7 339.9h3.1M168.3 339.9h.1M168.9 339.9h4.5M174 339.9h.1M174.6 339.9h4.5"/>
<path d="M179.6 339.9h.1M180.2 339.9h4.6M185.3 339.9h.1M185.9 339.9h4.5M191 339.9h.1M191.5 339.9h3.1M164.7 375.2h3.1M168.3 375.2h.1M168.9 375.2h4.5M174 375.2h.1M174.6 375.2h4.5M179.6 375.2h.1"/>
<path d="M180.2 375.2h4.6M185.3 375.2h.1M185.9 375.2h4.5M191 375.2h.1M191.5 375.2h3.1M164.7 410.6h3.1M168.3 410.6h.1M168.9 410.6h4.5M174 410.6h.1M174.6 410.6h4.5M179.6 410.6h.1M180.2 410.6h4.6"/>
<path d="M185.3 410.6h.1M185.9 410.6h4.5M191 410.6h.1M191.5 410.6h3.1M164.7 445.9h3.1M168.3 445.9h.1M168.9 445.9h4.5M174 445.9h.1M174.6 445.9h4.5M179.6 445.9h.1M180.2 445.9h4.6M185.3 445.9h.1"/>
<path d="M185.9 445.9h4.5M191 445.9h.1M191.5 445.9h3.1M164 481.3h3.1M167.6 481.3h.1M168.2 481.3h4.5M173.3 481.3h.1M173.8 481.3h4.6M179 481.3h.1M179.5 481.3h4.6M184.6 481.3h.1M185.2 481.3h4.5"/>
<path d="M190.3 481.3h.1M190.8 481.3h3.1M164 516.6h3.1M167.6 516.6h.1M168.2 516.6h4.5M173.3 516.6h.1M173.8 516.6h4.6M179 516.6h.1M179.5 516.6h4.6M184.6 516.6h.1M185.2 516.6h4.5M190.3 516.6h.1"/>
<path d="M190.8 516.6h3.1"/>
<circle cx="195.3" cy="57.3" r="4.5"/>
<circle cx="230.7" cy="57.3" r="4.5"/>
<circle cx="266" cy="57.3" r="4.5"/>
<circle cx="277.9" cy="57.3" r="4.5"/>
<circle cx="313.3" cy="57.3" r="4.5"/>
<circle cx="348.6" cy="57.3" r="4.5"/>
<circle cx="384" cy="57.3" r="4.5"/>
<circle cx="419.3" cy="57.3" r="4.5"/>
<circle cx="454.7" cy="56.8" r="4.5"/>
<circle cx="490.1" cy="57.3" r="4.5"/>
<circle cx="502" cy="57.3" r="4.5"/>
<circle cx="537.3" cy="57.3" r="4.5"/>
<circle cx="572.6" cy="57.3" r="4.5"/>
<circle cx="160.2" cy="92.4" r="4.5"/>
<circle cx="160.2" cy="127.7" r="4.5"/>
<circle cx="160.2" cy="163.1" r="4.5"/>
<circle cx="160.2" cy="198.4" r="4.5"/>
<circle cx="160.2" cy="233.8" r="4.5"/>
<circle cx="159.5" cy="269.1" r="4.5"/>
<circle cx="150.5" cy="304.5" r="4.5"/>
<circle cx="160.2" cy="339.8" r="4.5"/>
<circle cx="160.2" cy="375.2" r="4.5"/>
<circle cx="160.2" cy="410.5" r="4.5"/>
<circle cx="160.2" cy="445.9" r="4.5"/>
<circle cx="159.5" cy="481.2" r="4.5"/>
<circle cx="159.5" cy="516.6" r="4.5"/>
</g>
<!-- layer: 0 -->
<g fill="none" stroke="#545454" stroke-width=".45">
<path d="M195.7 63.4l-.9 .9M195.7 77.6l-.9 .9M231.1 77.6l-.9 .9M266.4 77.6l-.8 .9M278.3 77.6l-.8 .9M313.7 77.6l-.9 .9M349 77.6l-.8 .9M384.4 77.6l-.9 .9M419.7 77.6l-.8 .9M455.1 77.6l-.9 .9M490.5 77.6l-.9 .9M502.4 77.6l-.9 .9"/>
<path d="M537.7 77.6l-.8 .9M573.1 63.4l-.9 .9M573.1 77.6l-.9 .9M166.2 92l.9 .8M179.8 92l.8 .8M179.8 127.3l.8 .9M179.8 162.7l.8 .8M179.8 198l.8 .9M179.8 233.4l.8 .8M179.8 268.7l.8 .9M179.8 304.1l.8 .8M179.8 339.4l.8 .9"/>
<path d="M179.8 374.8l.8 .8M179.8 410.1l.8 .9M179.8 445.5l.8 .8M179.8 480.8l.8 .9M166.2 516.2l.9 .8M179.8 516.2l.8 .8"/>
</g>
<text font-size="7.4" x="200" y="549">PLANTA ALTA BLOQUE CULTURAL</text>
<g font-size="5.8" fill="#545454">
<text x="193.1" y="59.3">A</text>
<text x="228" y="59.3">B</text>
<text x="263.5" y="59.4">C</text>
<text x="275.2" y="59.3">D</text>
<text x="310.6" y="59.3">E</text>
<text x="345.9" y="59.3">F</text>
<text x="381.5" y="59.4">G</text>
<text x="416.6" y="59.3">H</text>
<text x="453.5" y="58.7">I</text>
<text x="489.6" y="59.3">J</text>
<text x="499.3" y="59.3">K</text>
<text x="534.7" y="59.3">L</text>
<text x="570" y="59.3">M</text>
<text x="157.3" y="94.3">1</text>
<text x="157.8" y="129.7">2</text>
<text x="157.7" y="165">3</text>
<text x="157.9" y="200.3">4</text>
<text x="157.7" y="235.7">5</text>
<text x="157" y="271.1">6</text>
<text x="147.9" y="306.4">7</text>
<text x="157.8" y="341.8">2</text>
<text x="157.7" y="377.1">3</text>
<text x="157.9" y="412.5">4</text>
<text x="157.7" y="447.8">5</text>
<text x="157" y="483.2">6</text>
<text x="157" y="518.5">7</text>
</g>
<g font-size="5.4" fill="#545454">
<text x="512.5" y="249.4">Expo</text>
<text x="510.3" y="255.7">Abierta</text>
<text x="451.2" y="284.2">Hall</text>
<text x="506" y="292.6">SSHH</text>
<text x="421" y="323.5">Aula 45m2</text>
<text x="460.5" y="321.7">Cohesión</text>
<text x="468.6" y="328.1">Social</text>
<text x="424.3" y="356.6">Cohesión</text>
<text x="463.4" y="358.8">Aula 45m2</text>
<text x="432.3" y="363.1">Social</text>
<text x="421" y="394.2">Aula 45m2</text>
<text x="460.5" y="391.6">Cohesión</text>
<text x="468.6" y="398.1">Social</text>
<text x="424.8" y="427.2">Cohesión</text>
<text x="463.4" y="429.5">Aula 45m2</text>
<text x="432.9" y="433.6">Social</text>
<text x="460.5" y="461.5">Cohesión</text>
<text x="421" y="464.9">Aula 45m2</text>
<text x="468.6" y="468">Social</text>
<text x="424.8" y="497.9">Cohesión</text>
<text x="463.4" y="500.2">Aula 45m2</text>
<text x="432.9" y="504.3">Social</text>
</g>
<g font-size="5.2">
<text x="703.1" y="489.5">UNIVERSIDAD NACIONAL DE CHIMBORAZO</text>
<text x="721.3" y="505.5">FACULTAD DE INGENIERÍA</text>
<text x="717.7" y="513.2">CARRERA DE ARQUITECTURA</text>
</g>
<g font-size="4.9" fill="#545454">
<text x="302.5" y="209.6">HUERTO</text>
<text x="299.4" y="215.5">ACCESIBLE</text>
<text x="420.6" y="249.4">Administración</text>
<text x="463.6" y="246.4">Sala de</text>
<text x="461.1" y="252.3">reuniones</text>
</g>
<g font-size="4.7">
<text x="698.4" y="527.4">DISEÑO ARQUITECTÓNICO V</text>
<text x="750.9" y="543.6">GRUPO 1 - 3</text>
<text x="750.9" y="558.5">ARQ. JANETH MORALES</text>
<text x="687.1" y="572.7">1:200</text>
<text x="727.4" y="572.7">2/6</text>
<text x="768.9" y="572.7">07/07/2023</text>
</g>
<g font-size="4.5" fill="#545454">
<text x="378.4" y="65.5">80.05</text>
<text x="208.6" y="79.6">7.50</text>
<text x="244" y="79.6">7.50</text>
<text x="267.6" y="79.6">2.53</text>
<text x="291.2" y="79.6">7.50</text>
<text x="326.6" y="79.6">7.50</text>
<text x="361.9" y="79.6">7.50</text>
<text x="397.3" y="79.6">7.50</text>
<text x="432.6" y="79.6">7.50</text>
<text x="468" y="79.6">7.50</text>
<text x="491.6" y="79.6">2.53</text>
<text x="515.2" y="79.6">7.50</text>
<text x="550.6" y="79.6">7.50</text>
<text x="175.8" y="111.6">7.50</text>
<text x="175.8" y="147">7.50</text>
<text x="175.8" y="182.3">7.50</text>
<text x="175.8" y="217.7">7.50</text>
<text x="175.8" y="253">7.50</text>
<text x="175.8" y="288.4">7.50</text>
<text x="161.1" y="306.1">90.00</text>
<text x="175.8" y="323.8">7.50</text>
<text x="175.8" y="359.1">7.50</text>
<text x="175.8" y="394.5">7.50</text>
<text x="175.8" y="429.8">7.50</text>
<text x="175.8" y="465.2">7.50</text>
<text x="175.8" y="500.5">7.50</text>
</g>
<g font-size="4.2" fill="#545454">
<text x="548.5" y="267.6">Sala de</text>
<text x="542.9" y="272.6">Proyecciones</text>
</g>
<text font-size="3.7" x="676.3" y="548.8">PLANTA ALTA BLOQUE CULTURAL</text>
<g font-size="2.3">
<text x="670.8" y="522.4">ASIGNATURA:</text>
<text x="670.8" y="537.8">CONTIENE:</text>
<text x="744.8" y="537.2">ESTUDIANTE:</text>
<text x="744.8" y="552.2">DOCENTE:</text>
<text x="670.3" y="566.7">ESCALA:</text>
<text x="720" y="566.6">LÁMINA:</text>
<text x="769.3" y="566.6">FECHA:</text>
</g>
</svg>
